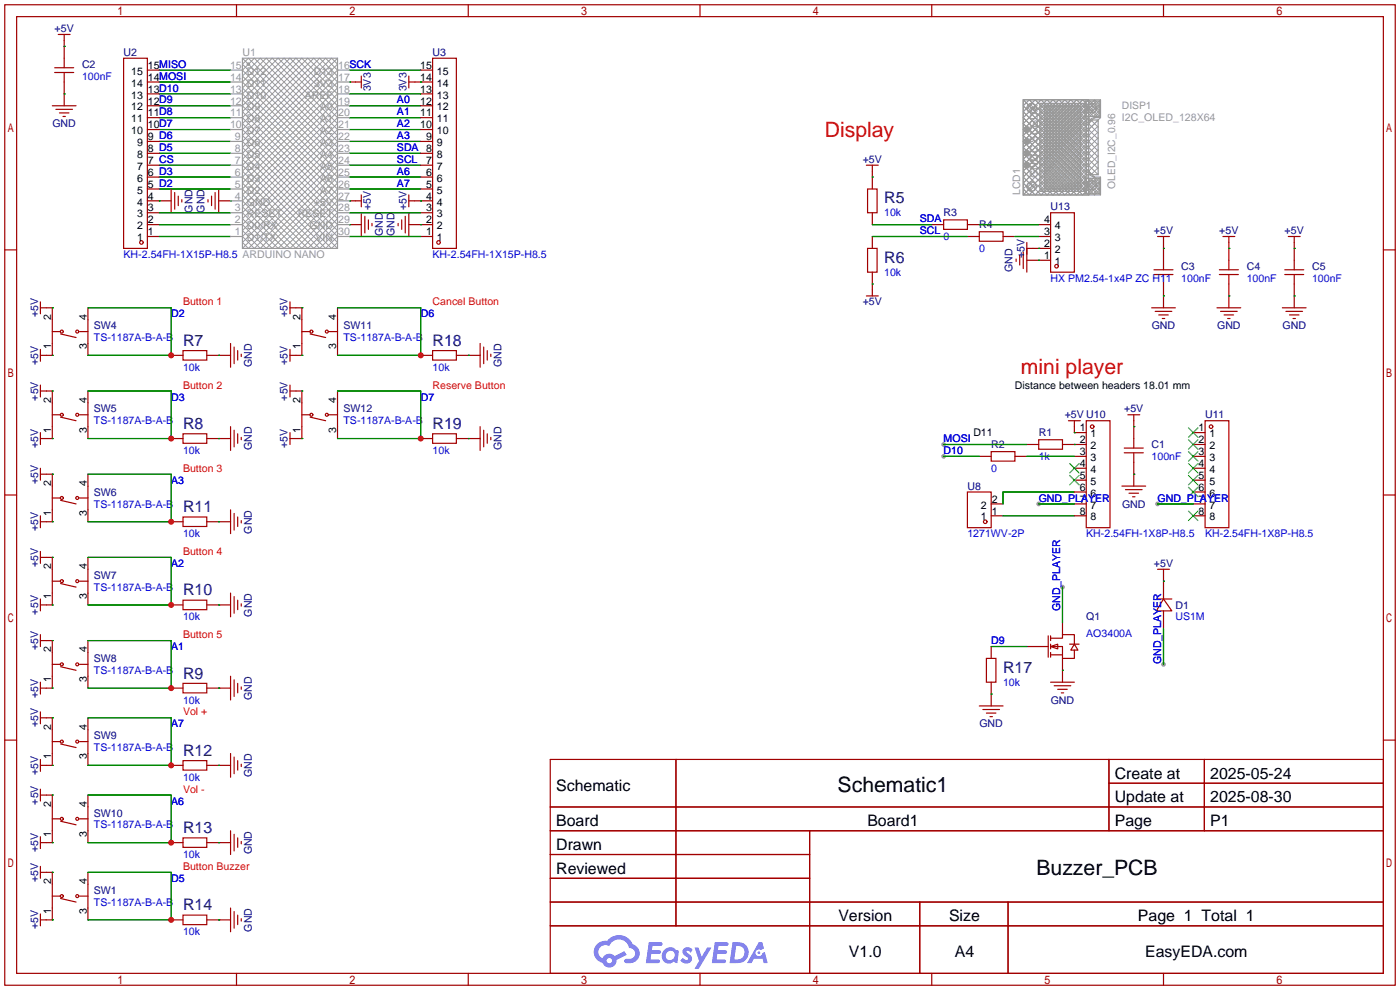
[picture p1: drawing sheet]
<svg xmlns="http://www.w3.org/2000/svg" width="299mm" height="212mm" viewBox="0 0 299 212" stroke-linecap="round" stroke-linejoin="round" font-family="sans-serif">
<g fill="#999">
<circle cx="219.5" cy="30.2" r=".51"/>
<circle cx="219.5" cy="27.7" r=".51"/>
<circle cx="219.5" cy="35.3" r=".51"/>
<circle cx="219.5" cy="32.8" r=".51"/>
<circle cx="201.7" cy="97.5" r=".51"/>
<circle cx="201.7" cy="95" r=".51"/>
<circle cx="227.1" cy="125.5" r=".51"/>
<circle cx="248.7" cy="142" r=".51"/>
<circle cx="247.4" cy="107.7" r=".51"/>
<circle cx="222" cy="107.7" r=".51"/>
</g>
<g fill="none" stroke="#a10000" stroke-width=".25">
<path d="M1 1h297.2v209.6h-297.2zM3.6 3.6h292.1v204.4h-292.1zM50.5 1v2.6M100.1 1v2.6M149.6 1v2.6M199.1 1v2.6M248.7 1v2.6M1 53.4h2.6M295.7 53.4h2.5M1 105.8h2.6M295.7 105.8h2.5M1 158.2h2.6"/>
<path d="M295.7 158.2h2.5M117.6 162.3h178.1v45.7h-178.1zM117.6 172.5h178.1M117.6 177.5h178.1M144.5 162.3v35.6M173 177.5v30.5M237 162.3v15.2M237 167.4h58.7M257.4 162.3v15.2M117.6 182.6h55.4M117.6 192.8h178.1M117.6 187.7h55.4"/>
<path d="M117.6 197.9h178.1M196.6 192.8v15.2M215.4 192.8v15.2M50.5 208v2.6M100.1 208v2.6M149.6 208v2.6M199.1 208v2.6M248.7 208v2.6"/>
</g>
<g fill="#5487ff">
<path d="M146.2 202.7a1.3 1.3 0 0 1 1.8 .3l-.4 .6a.54 .54 0 0 0-.9-.2l.1 .2a1.28 1.28 0 0 1 .8 2 1.53 1.53 0 0 1-2.2-.3l.5-.6 .8 .5a.31 .31 0 0 0 .4-.3 .31 .31 0 0 0-.3-.4 1.12 1.12 0 0 1-.6-1.8z"/>
<path d="M148.5 202.5h.8l.7 2 1.1-2h1l-2.8 4.6h-.9l1-1.7z"/>
<path d="M138.7 201.4h1.6a1.31 1.31 0 0 1 1.3 .2 .4 .4 0 0 1-.4 .5l-1.8 .1-.1 .9h1.7a.4 .4 0 0 1 .3 .4 .4 .4 0 0 1-.4 .4h-1.7l-.2 1.2h1.4a.46 .46 0 0 1 .5 0 .46 .46 0 0 1 .1 .5l-.3 .2h-2.7z"/>
<path d="M152.8 201.4h1.6a1.32 1.32 0 0 1 1.3 .2 .39 .39 0 0 1-.4 .5l-1.7 .1-.2 .9h1.7a.4 .4 0 0 1 .3 .4 .4 .4 0 0 1-.4 .4h-1.7l-.2 1.2h1.4a.46 .46 0 0 1 .5 0 .46 .46 0 0 1 .1 .5l-.3 .2h-2.7z"/>
<path d="M162.2 201.4h.7l.4 1.3-.7 .4a.75 .75 0 0 0-1.1 .3 .75 .75 0 0 0 .5 1 .75 .75 0 0 0 .9-.7l.6-.2 .6 2.3h-.9l-.2-.9h-1.9l-.5 .9h-.9z"/>
<path d="M156.6 201.4l-.7 4.4h1.5a2.27 2.27 0 0 0 2.6-2.2 2.27 2.27 0 0 0-2.7-2.2zM157.3 202.1a1.5 1.5 0 0 1 1.8 1.6 1.5 1.5 0 0 1-1.9 1.4h-.3z"/>
<path d="M142 203a1.6 1.6 0 0 0-.3 2.3 1.6 1.6 0 0 0 2.3 .2l.8 .3 .3-2.4-.2-.3-.4-.1a1.58 1.58 0 0 0-2.5 0zM142.6 203.5a.98 .98 0 0 1 1.6 .4 .98 .98 0 0 1-1.1 1.3 .94 .94 0 0 1-.8-.7 .94 .94 0 0 1 .3-1z"/>
<path d="M127.6 201.8a2.37 2.37 0 0 0 1.2 4 1.54 1.54 0 0 0 1.7 1 1.54 1.54 0 0 0 1.3-1.6l2.1-1.1-.4-.8-2.1 1a1.57 1.57 0 0 0-2.6 .5 1.5 1.5 0 0 1-.7-2.1 1.5 1.5 0 0 1 2.1-.5 2.23 2.23 0 0 1 2.3-1.4 2.23 2.23 0 0 1 2 1.8 1.16 1.16 0 0 1 1.3 1.1 1.16 1.16 0 0 1-1.1 1.2h-.7a.47 .47 0 0 0-.6 .4 .47 .47 0 0 0 .4 .5 2.17 2.17 0 0 0 2.6-.9 2.17 2.17 0 0 0-.4-2.7l-.8-.4a3.2 3.2 0 0 0-5.4-.7l-1.2 .1zM129.7 205.3a.58 .58 0 0 1 1.1 0 .58 .58 0 0 1-1.1 0z"/>
<circle cx="162.2" cy="203.6" r=".28"/>
</g>
<g fill="none" stroke="#a10000" stroke-width=".25">
<path d="M11.7 14.5h4M11.7 15.5h4M12.4 7.4h2.6M13.7 7.4v7.1M13.7 15.5v7.1M26.4 12.4h5.1v40.7h-5.1zM31.5 17.5h2.5M31.5 15h2.5M74.7 17.5h2.5M77.2 16.3v2.5M87.4 17.5h5.1M87.4 16.3v2.5"/>
<path d="M89.9 15h2.6M92.5 12.4h5v40.7h-5zM11.2 22.6h5.1M11.9 23.4h3.6M12.7 24.1h2M13.5 24.9h.5M31.5 22.6h2.5M31.5 35.3h2.5M31.5 37.8h2.5M31.5 32.8h2.5M31.5 30.2h2.5M31.5 27.7h2.5"/>
<path d="M31.5 25.1h2.5M31.5 20.1h2.5M89.9 22.6h2.6M89.9 35.3h2.6M89.9 37.8h2.6M89.9 32.8h2.6M89.9 30.2h2.6M89.9 27.7h2.6M89.9 25.1h2.6M89.9 20.1h2.6M185.2 35.3h2.5M186.4 35.3v5.1"/>
<path d="M31.5 48h2.5M31.5 42.9h5.1M31.5 50.5h2.5M31.5 45.5h2.5M31.5 40.4h2.5M36.6 40.4v5.1M37.3 41.1v3.6M38.1 41.9v2M38.9 42.7v.5M44.4 42.7v.5M45.2 41.9v2M46 41.1v3.6"/>
<path d="M46.7 42.9h2.6M46.7 40.4v5.1M74.7 48h2.5M74.7 42.9h2.5M77.2 41.7v2.5M77.2 45.5v5M78 46.2v3.6M78.7 47v2M79.5 47.8v.5M85.1 47.8v.5M85.9 47v2M86.6 46.2v3.6"/>
<path d="M87.4 48h5.1M87.4 42.9h5.1M87.4 41.7v2.5M87.4 45.5v5M89.9 50.5h2.6M89.9 45.5h2.6M89.9 40.4h2.6M185.4 40.4h2.1v5.1h-2.1zM185.4 53.1h2.1v5.1h-2.1zM186.4 45.5v2.5M186.4 50.5v2.6M186.4 58.2v5"/>
<path d="M199.1 48h2.6M201.7 47h5.1v2h-5.1zM206.8 48h2.5M206.8 50.5h2.5M209.3 49.5h5.1v2.1h-5.1zM214.4 50.5h2.5M217.2 55.4v.5M217.9 54.6v2M218.7 53.8v3.6M219.5 55.6h5M219.5 51.8v6.4M219.5 53.1h5"/>
<path d="M222 48h2.5M222 50.5h2.5M224.5 45.5h5.1v12.7h-5.1zM246.6 57.7h4.1M246.6 58.7h4.1M247.4 50.5h2.5M248.7 50.5v7.2M248.7 58.7v7.1M260.6 57.7h4.1M260.6 58.7h4.1M261.4 50.5h2.5M262.6 50.5v7.2"/>
<path d="M262.6 58.7v7.1M274.6 57.7h4M274.6 58.7h4M275.3 50.5h2.6M276.6 50.5v7.2M276.6 58.7v7.1M8.6 65.8h2.6v10.1h-2.6M8.6 64.5v2.6M8.6 74.7v2.5M11.2 70.9h1.8M13 71.4l3.3 .7M17 70.9h1.8"/>
<path d="M18.8 65.8v10.1M36.6 75.9h2.5M39.1 74.9h5.1v2.1h-5.1zM44.2 75.9h5.1M49.3 73.4v5.1M50 74.2v3.5M50.8 74.9v2.1M51.6 75.7v.5M62 65.8h2.5v10.1h-2.5M62 64.5v2.6M62 74.7v2.5M64.5 70.9h1.8"/>
<path d="M66.3 71.4l3.3 .7M70.4 70.9h1.7M72.1 65.8v10.1M89.9 75.9h2.6M92.5 74.9h5v2.1h-5zM97.5 75.9h5.1M102.6 73.4v5.1M103.4 74.2v3.5M104.1 74.9v2.1M104.9 75.7v.5M185.2 63.2h2.5M246.1 65.8h5.1"/>
<path d="M246.9 66.5h3.5M247.6 67.3h2.1M248.4 68.1h.5M260.1 65.8h5.1M260.9 66.5h3.5M261.6 67.3h2.1M262.4 68.1h.5M274.1 65.8h5M274.8 66.5h3.6M275.6 67.3h2M276.4 68.1h.5M8.6 83.6h2.6v10.1h-2.6"/>
<path d="M8.6 82.3v2.5M8.6 92.5v2.5M11.2 88.6h1.8M13 89.2l3.3 .7M17 88.6h1.8M18.8 83.6v10.1M36.6 93.7h2.5M39.1 92.7h5.1v2h-5.1zM44.2 93.7h5.1M49.3 91.2v5.1M50 91.9v3.6M50.8 92.7v2"/>
<path d="M51.6 93.5v.5M62 83.6h2.5v10.1h-2.5M62 82.3v2.5M62 92.5v2.5M64.5 88.6h1.8M66.3 89.2l3.3 .7M70.4 88.6h1.7M72.1 83.6v10.1M89.9 93.7h2.6M92.5 92.7h5v2h-5zM97.5 93.7h5.1M102.6 91.2v5.1"/>
<path d="M103.4 91.9v3.6M104.1 92.7v2M104.9 93.5v.5M209.3 97.5h2.5M211.8 96.5h5.1v2.1h-5.1zM216.9 97.5h2.6M219.5 95h2.5M222 94h5.1v2h-5.1zM227.1 95h5.1M228.3 89.9h2.6M229.6 89.9v2.6h2.6M229.6 97.5h2.6"/>
<path d="M232.2 89.9h5v22.9h-5zM240.3 95.8h4M240.3 96.8h4M241 88.6h2.6M242.3 88.6v7.2M242.3 96.8v7.1M255 92.5h2.6M255 95h2.6M255 97.5h2.6M257.6 89.9h5v22.9h-5zM8.6 101.3h2.6v10.2h-2.6M8.6 119.1h2.6v10.2h-2.6"/>
<path d="M8.6 100.1v2.5M8.6 110.2v2.6M8.6 117.9v2.5M11.2 106.4h1.8M13 106.9l3.3 .8M17 106.4h1.8M18.8 101.3v10.2M18.8 119.1v10.2M36.6 111.5h2.5M39.1 110.5h5.1v2h-5.1zM44.2 111.5h5.1M49.3 109v5"/>
<path d="M50 109.7v3.6M50.8 110.5v2M51.6 111.3v.5M206.8 105.2h5v7.6h-5zM211.8 110.2h2.6M211.8 107.7h2.6M229.6 110.2h2.6M229.6 107.7h2.6M229.6 100.1h2.6M229.6 102.6h2.6M229.6 105.2h2.6M239.8 103.9h5.1"/>
<path d="M240.5 104.6h3.6M241.3 105.4h2M242.1 106.2h.5M255 110.2h2.6M255 107.7h2.6M255 100.1h2.6M255 102.6h2.6M255 105.2h2.6M8.6 136.9h2.6v10.2h-2.6M8.6 128v2.6M8.6 135.6v2.6M11.2 124.2h1.8"/>
<path d="M13 124.7l3.3 .8M17 124.2h1.8M18.8 136.9v10.2M36.6 129.3h2.5M39.1 128.3h5.1v2h-5.1zM44.2 129.3h5.1M49.3 126.7v5.1M50 127.5v3.6M50.8 128.3v2M51.6 129v.5M211.8 138.2v2.5M219.5 138.2h4.5"/>
<path d="M224 135.9v4.6M224.5 138.2l1.6-.5v1zM224.5 136.4h2.6v-.8h2.5v2.1M224.5 138.2h2.6v2.5h2.5v-1.8M224.5 140h2.6M224.5 135.9v1M224.5 137.7v1M224.5 139.4v1.1M227.1 133.1v2.5M228.6 137.7h2M229.6 137.7l.8 1.2h-1.5zM247.1 128h3.3"/>
<path d="M247.4 121.7h2.5M248.7 128l1.7 2.6h-3.3zM248.7 121.7v6.3M248.7 130.6v3.8M8.6 153.4h2.6v10.2h-2.6M8.6 145.8v2.5M8.6 152.1v2.6M11.2 142h1.8M11.2 158.5h1.8M13 142.5l3.3 .8M13 159l3.3 .8M17 142h1.8"/>
<path d="M17 158.5h1.8M18.8 153.4v10.2M36.6 147.1h2.5M39.1 146.1h5.1v2h-5.1zM44.2 147.1h5.1M49.3 144.5v5.1M50 145.3v3.5M50.8 146.1v2M51.6 146.8v.5M209.3 150.9h5.1M210.1 151.6h3.5M210.8 140.7h2.1v5.1h-2.1z"/>
<path d="M210.8 152.4h2.1M211.6 153.2h.5M211.8 145.8v5.1M224.5 145.8h5.1M225.3 146.6h3.6M226.1 147.3h2M226.8 148.1h.5M227.1 140.7v5.1M8.6 169.9h2.6v10.2h-2.6M8.6 162.3v2.5M8.6 168.7v2.5M8.6 178.8v2.6"/>
<path d="M11.2 175h1.8M13 175.5l3.3 .8M17 175h1.8M18.8 169.9v10.2M36.6 163.6h2.5M39.1 162.6h5.1v2h-5.1zM39.1 179.1h5.1v2h-5.1zM44.2 163.6h5.1M49.3 161v5.1M49.3 177.5v5.1M50 161.8v3.6M50 178.3v3.6"/>
<path d="M50.8 162.6v2M50.8 179.1v2M51.6 163.3v.5M51.6 179.8v.5M8.6 186.4h2.6v10.2h-2.6M8.6 185.2v2.5M8.6 195.3v2.6M11.2 191.5h1.8M13 192l3.3 .8M17 191.5h1.8M18.8 186.4v10.2M36.6 196.6h2.5"/>
<path d="M36.6 180.1h2.5M39.1 195.6h5.1v2h-5.1zM44.2 196.6h5.1M44.2 180.1h5.1M49.3 194.1v5M50 194.8v3.6M50.8 195.6v2M51.6 196.3v.6"/>
<circle cx="30.2" cy="51.8" r=".38"/>
<circle cx="93.7" cy="51.8" r=".38"/>
<circle cx="225.8" cy="56.9" r=".38"/>
<circle cx="13.2" cy="70.9" r=".32"/>
<circle cx="16.5" cy="70.9" r=".32"/>
<circle cx="66.5" cy="70.9" r=".32"/>
<circle cx="69.8" cy="70.9" r=".32"/>
<circle cx="13.2" cy="88.6" r=".32"/>
<circle cx="16.5" cy="88.6" r=".32"/>
<circle cx="66.5" cy="88.6" r=".32"/>
<circle cx="69.8" cy="88.6" r=".32"/>
<circle cx="233.4" cy="91.2" r=".38"/>
<circle cx="258.8" cy="91.2" r=".38"/>
<circle cx="13.2" cy="106.4" r=".32"/>
<circle cx="16.5" cy="106.4" r=".32"/>
<circle cx="210.6" cy="111.5" r=".38"/>
<circle cx="13.2" cy="124.2" r=".32"/>
<circle cx="16.5" cy="124.2" r=".32"/>
<circle cx="13.2" cy="158.5" r=".32"/>
<circle cx="13.2" cy="142" r=".32"/>
<circle cx="16.5" cy="158.5" r=".32"/>
<circle cx="16.5" cy="142" r=".32"/>
<circle cx="13.2" cy="175" r=".32"/>
<circle cx="16.5" cy="175" r=".32"/>
<circle cx="13.2" cy="191.5" r=".32"/>
<circle cx="16.5" cy="191.5" r=".32"/>
</g>
<g fill="none" stroke="#008700" stroke-width=".25">
<path d="M13.7 9.9h.1M34 17.5h15.3M34 15h15.3M74.7 17.5h.1M74.7 15h15.2M89.9 17.5h.1M13.7 20.1h.1M34 37.8h15.3M34 35.3h15.3M34 32.8h15.3M34 30.2h15.3M34 27.7h15.3"/>
<path d="M34 25.1h15.3M34 22.6h15.3M34 20.1h15.3M74.7 37.8h15.2M74.7 35.3h15.2M74.7 32.8h15.2M74.7 30.2h15.2M74.7 27.7h15.2M74.7 25.1h15.2M74.7 22.6h15.2M74.7 20.1h15.2M186.4 37.8h.1"/>
<path d="M34 42.9h.1M34 40.4h15.3M34 48h15.3M34 50.5h15.3M34 45.5h15.3M49.3 42.9h.1M74.7 48h.1M74.7 42.9h.1M74.7 40.4h15.2M74.7 50.5h15.2M74.7 45.5h15.2M89.9 48h.1"/>
<path d="M89.9 42.9h.1M186.4 48h12.7M186.4 50.5h20.4M209.3 48h12.7M216.9 50.5h5.1M222 55.6h.1M222 53.1h.1M248.7 53.1h.1M262.6 53.1h.1M276.6 53.1h.1M11.2 75.9h.1M11.2 65.8h.1"/>
<path d="M18.8 65.8h17.8v10.1h-17.8M46.7 75.9h.1M64.5 65.8h.1M64.5 75.9h.1M72.1 65.8h17.8v10.1h-17.8M100.1 75.9h.1M186.4 60.7h.1M248.7 63.2h.1M262.6 63.2h.1M276.6 63.2h.1M11.2 93.7h.1M11.2 83.6h.1"/>
<path d="M18.8 83.6h17.8v10.1h-17.8M46.7 93.7h.1M64.5 83.6h.1M64.5 93.7h.1M72.1 83.6h17.8v10.1h-17.8M100.1 93.7h.1M201.7 97.5h7.6M201.7 95h17.8M219.5 97.5h10.1M229.6 92.5h.1M229.6 95h.1M242.3 91.2h.1"/>
<path d="M11.2 119.1h.1M11.2 111.5h.1M11.2 101.3h.1M18.8 101.3h17.8v10.2h-17.8M18.8 119.1h17.8v10.2h-17.8M46.7 111.5h.1M214.4 110.2h15.2M222 107.7h7.6M229.6 105.2h-15.2v2.5M242.3 101.3h.1M247.4 107.7h7.6M11.2 136.9h.1"/>
<path d="M11.2 129.3h.1M18.8 136.9h17.8v10.2h-17.8M46.7 129.3h.1M211.8 138.2h7.7M227.1 125.5v7.6M248.7 124.2h.1M248.7 134.4v7.6M11.2 153.4h.1M11.2 147.1h.1M18.8 153.4h17.8v10.2h-17.8M46.7 147.1h.1M211.8 148.3h.1"/>
<path d="M227.1 143.3h.1M11.2 163.6h.1M11.2 169.9h.1M18.8 169.9h17.8v10.2h-17.8M46.7 163.6h.1M11.2 180.1h.1M11.2 186.4h.1M11.2 196.6h.1M18.8 186.4h17.8v10.2h-17.8M46.7 196.6h.1M46.7 180.1h.1"/>
</g>
<g fill="none" stroke="#3c3" stroke-width=".25">
<path d="M228.6 99.1l2 2M230.6 99.1l-2 2M254 91.4l2 2.1M254 94l2 2M254 96.5l2 2.1M254 99.1l2 2M256 91.4l-2 2.1M256 94l-2 2M256 96.5l-2 2.1M256 99.1l-2 2M228.6 101.6l2 2M230.6 101.6l-2 2"/>
<path d="M254 101.6l2 2M254 104.1l2 2.1M254 109.2l2 2.1M256 101.6l-2 2M256 104.1l-2 2.1M256 109.2l-2 2.1"/>
</g>
<g fill="none" stroke="#999" stroke-width=".21">
<path d="M51.8 13.7l20.3 20.3-19 19.1-1.3-1.3 20.3-20.3-19-19.1zM51.8 15l20.3 20.3-17.7 17.8-2.6-2.6 20.3-20.3-17.7-17.8zM51.8 16.3l3.8-3.9 16.5 16.6-20.3 20.3 3.8 3.8 16.5-16.5zM51.8 17.5l20.3 20.3-15.2 15.3-5.1-5.1 20.3-20.3-15.2-15.3zM51.8 12.4l20.3 20.4-20.3 20.3M58.2 12.4l-6.4 6.4 20.3 20.3-13.9 14-6.4-6.4 20.3-20.3zM62 12.4l10.1 10.2-20.3 20.3 10.2 10.2 10.1-10.2-20.3-20.3zM64.5 12.4l-12.7 12.7 20.3 20.4-7.6 7.6-12.7-12.7 20.3-20.3zM68.3 12.4l-16.5 16.6 20.3 20.3-3.8 3.8-16.5-16.5 20.3-20.3zM72.1 12.4l-20.3 20.4 20.3 20.3M51.8 20.1l20.3 20.3-12.7 12.7-7.6-7.6 20.3-20.4-12.7-12.7zM51.8 21.3l20.3 20.4-11.4 11.4-8.9-8.9 20.3-20.3-11.4-11.5z"/>
<path d="M51.8 23.9l20.3 20.3-8.9 8.9-11.4-11.4 20.3-20.4-8.9-8.9zM51.8 26.4l20.3 20.3-6.3 6.4-14-14 20.3-20.3-6.3-6.4zM51.8 27.7l20.3 20.3-5 5.1-15.3-15.3 20.3-20.3-5-5.1zM51.8 30.2l20.3 20.3-2.5 2.6-17.8-17.8 20.3-20.3-2.5-2.6zM51.8 31.5l20.3 20.3-1.2 1.3-19.1-19.1 20.3-20.3-1.2-1.3zM218.7 23.9l2.5-2.6 13.5 13.5M218.7 23.9l14 13.9-3.8 3.9M218.7 21.3l16 16M218.7 23.9l8.5 8.5M219 27.2l.9 .9M219 34.9l.9 .9M219 32.3l.9 .9"/>
<path d="M219 29.8l.9 .9M219.5 22.9l1.2 1.2M219.5 39.7l1.2 1.2M219.9 34.9l-.9 .9M219.9 27.2l-.9 .9M219.9 29.8l-.9 .9M219.9 32.3l-.9 .9M220.1 22.2l1.3 1.3M220.1 39l1.3 1.3M220.7 38.9l-1.2 1.2M220.7 22.1l-1.2 1.2M221.4 39.5l-1.3 1.3"/>
<path d="M221.4 22.7l-1.3 1.3M222.2 39.6l1.3 1.3M222.2 38.4l2.6 2.5M222.2 37.1l3.9 3.8M222.2 35.8l5.1 5.1M222.2 34.5l6.4 6.4M222.2 33.3l7.7 7.6M222.2 32l8.9 8.9M222.2 30.7l10 9.9M222.2 29.5l10 9.9M222.2 28.2l10 9.9M222.2 26.9l10 9.9"/>
<path d="M222.2 25.7l10 9.9M222.2 24.4l10 9.9M222.2 23.1l10 9.9M222.5 22.1l9.7 9.7M223.3 23.9l1.2-1.3 6.4 6.4-7.6 7.6 3.8 3.8 3.8-3.8-7.6-7.6 6.3-6.4 1.3 1.3-7.6 7.6 7.6 7.6-1.3 1.3-6.3-6.4 7.6-7.6-3.8-3.8-3.8 3.8 7.6 7.6-6.4 6.4-1.2-1.3 7.6-7.6zM223.3 22.6l7.6 7.6-7.6 7.6 2.5 2.6 5.1-5.1-7.6-7.6 5-5.1 2.6 2.5-7.6 7.7 7.6 7.6M223.5 22.1l-1.3 1.3M223.8 22.1l8.4 8.4M224.8 22.1l-2.6 2.5M225 22.1l7.2 7.1M226.1 22.1l-3.9 3.8M226.3 22.1l5.9 5.8"/>
<path d="M226.8 39.6l2.1 2.1M227.3 22.1l-5.1 5.1M227.6 22.1l4.6 4.6M228.6 22.1l-6.4 6.3M228.9 22.1l3.3 3.3M229.9 22.1l-7.7 7.6M230.1 22.1l2.1 2M230.9 22.6l-7.6 7.6 7.6 7.6-2.6 2.6-5-5.1 7.6-7.6-5.1-5.1-2.5 2.5 7.6 7.7-7.6 7.6M231.1 22.1l-8.9 8.9M231.4 22.1l.8 .8M231.9 23.6l1.3 1.3M231.9 22.4l2.5 2.5"/>
<path d="M231.9 38.9l2.5 2.5M231.9 38.4l3.3 3.3M232.2 31l2.5 2.5M232.2 22.4l-10 9.9M232.2 23.6l-10 9.9M232.2 24.9l-10 9.9M232.2 26.2l-10 9.9M232.2 27.4l-10 9.9M232.2 28.7l-10 9.9M232.2 30l-10 9.9M232.2 31.2l-9.7 9.7M232.2 32.5l-8.4 8.4"/>
<path d="M232.2 33.8l-7.2 7.1M232.2 35.1l-5.9 5.8M232.2 36.3l-4.6 4.6M232.2 37.6l-3.3 3.3M232.2 38.9l-2.1 2M232.4 21.6l2.5 2.5M232.4 38.1l2.5 2.5M232.7 31.5l-10.2-10.2-3.8 3.8 14 14M233.2 21.6l-1.3 1.3M233.2 38.1l-1.3 1.3M233.2 25.7l1.5 1.5M233.3 37.1l-.3 .3"/>
<path d="M233.3 25.8l-4.4-4.5-10.2 10.2 10.2 10.2M233.7 38.6l-1.3 1.3M233.7 22.1l-1.3 1.2M233.7 21.6l1.2 1.3M233.7 38.1l1.2 1.3M233.9 37.8h-.1M234 25.2l-3.9-3.9-11.4 11.5 8.9 8.9 7.1-7.2M234.4 22.7l-1.4 1.3M234.4 39.2l-1.4 1.4M234.4 25.7l.3 .2M234.4 21.6l-2.5 2.5M234.4 38.1l-2.5 2.5"/>
<path d="M234.7 31l-9.7-9.7-6.3 6.4 14 14 2.5-2.6-16.5-16.5 1.3-1.3 14.7 14.8M234.7 32.3l-10.9-11-5.1 5.1 15.2 15.3 1.3-1.3-2.3-2.3M234.7 29.7l-8.4-8.4-7.6 7.7 12.7 12.7 3.8-3.9M234.7 28.4l-7.1-7.1-8.9 8.9 11.4 11.5 3.8-3.9M234.7 33.3l-8.4 8.4-7.6-7.7 12.7-12.7 3.8 3.8-16.5 16.6M234.7 26.9l-14.7 14.8-1.3-1.3 16.5-16.5-2.5-2.6-14 14 6.3 6.4 9.7-9.7M234.7 28.2l-13.5 13.5-2.5-2.6 16.5-16.5-1.3-1.3-15.2 15.3 5.1 5.1 10.9-11M234.7 29.5l-12.2 12.2M234.7 35.8l-1.5 1.5M234.7 37.1l-.3 .2M234.9 22.4l-2.5 2.5M234.9 23.6l-1.2 1.3"/>
<path d="M234.9 38.9l-2.5 2.5M235.2 21.3l-16.5 16.5 3.8 3.9M221.7 40.9l.8 .8M231.9 40.1l1.3 1.3M232.2 40.1l-.8 .8M234.9 40.1l-1.2 1.3"/>
</g>
<g fill="none" stroke="#999" stroke-width=".25">
<path d="M49.3 17.5h2.5M49.3 15h2.5M51.8 12.4h20.3v40.7h-20.3zM72.1 17.5h2.6M72.1 15h2.6M49.3 37.8h2.5M49.3 35.3h2.5M49.3 32.8h2.5M49.3 30.2h2.5M49.3 27.7h2.5M49.3 25.1h2.5M49.3 22.6h2.5"/>
<path d="M49.3 20.1h2.5M72.1 37.8h2.6M72.1 35.3h2.6M72.1 32.8h2.6M72.1 30.2h2.6M72.1 27.7h2.6M72.1 25.1h2.6M72.1 22.6h2.6M72.1 20.1h2.6M218.7 21.3h14v20.4h-14zM219.5 30.2h.1M219.5 27.7h.1"/>
<path d="M219.5 35.3h.1M219.5 32.8h.1M222.2 22.1h10v18.8h-10zM223.3 22.6h7.6v17.8h-7.6zM231.9 21.6h3v3.3h-3zM231.9 38.1h3v3.3h-3zM232.2 25.7h2.5v11.6h-2.5zM233.9 25.1h1.3v-3.8h-16.5v20.4h16.5v-3.9h-1.3a1.36 1.36 0 0 1-1.2-1.4M234.1 25.1a1.36 1.36 0 0 0-1.4 1.3v10.2M49.3 50.5h2.5M49.3 48h2.5M49.3 45.5h2.5"/>
<path d="M49.3 42.9h2.5M49.3 40.4h2.5M72.1 50.5h2.6M72.1 48h2.6M72.1 45.5h2.6M72.1 42.9h2.6M72.1 40.4h2.6"/>
<circle cx="53.1" cy="13.7" r=".25"/>
<circle cx="219.5" cy="27.7" r=".63"/>
<circle cx="219.5" cy="35.3" r=".63"/>
<circle cx="219.5" cy="32.8" r=".63"/>
<circle cx="219.5" cy="30.2" r=".63"/>
<circle cx="220.5" cy="39.9" r="1.02"/>
<circle cx="220.5" cy="23.1" r="1.02"/>
<circle cx="233.4" cy="39.6" r="1.02"/>
<circle cx="233.4" cy="23.1" r="1.02"/>
</g>
<g fill="#c00">
<circle cx="36.6" cy="163.6" r=".63"/>
<circle cx="36.6" cy="180.1" r=".63"/>
<circle cx="36.6" cy="75.9" r=".63"/>
<circle cx="36.6" cy="93.7" r=".63"/>
<circle cx="36.6" cy="111.5" r=".63"/>
<circle cx="36.6" cy="129.3" r=".63"/>
<circle cx="36.6" cy="147.1" r=".63"/>
<circle cx="36.6" cy="196.6" r=".63"/>
<circle cx="89.9" cy="75.9" r=".63"/>
<circle cx="89.9" cy="93.7" r=".63"/>
</g>
<g font-size="4.5" fill="#f00">
<text x="176.3" y="29.2">Display</text>
<text x="218.2" y="80">mini player</text>
</g>
<g font-size="4.5">
<text x="179" y="169.3">Schematic1</text>
<text x="221.5" y="187.1">Buzzer_PCB</text>
</g>
<g font-size="3.4" fill="#000080">
<text x="189" y="43.4">R5</text>
<text x="189" y="56.1">R6</text>
<text x="39.1" y="73.9">R7</text>
<text x="92.5" y="73.9">R18</text>
<text x="39.1" y="91.7">R8</text>
<text x="92.5" y="91.7">R19</text>
<text x="39.1" y="109.5">R11</text>
<text x="39.1" y="127.3">R10</text>
<text x="214.4" y="143.8">R17</text>
<text x="39.1" y="145">R9</text>
<text x="39.1" y="161.6">R12</text>
<text x="39.1" y="178.1">R13</text>
<text x="39.1" y="194.6">R14</text>
</g>
<g font-size="3.4">
<text x="238.3" y="166.4">Create at</text>
<text x="258.7" y="166.4">2025-05-24</text>
<text x="118.9" y="169">Schematic</text>
<text x="238.3" y="171.5">Update at</text>
<text x="258.7" y="171.5">2025-08-30</text>
<text x="118.9" y="176.6">Board</text>
<text x="185.4" y="176.6">Board1</text>
<text x="238.3" y="176.6">Page</text>
<text x="258.7" y="176.6">P1</text>
<text x="118.9" y="181.7">Drawn</text>
<text x="118.9" y="186.7">Reviewed</text>
<text x="179.2" y="196.9">Version</text>
<text x="202.8" y="196.9">Size</text>
<text x="243.2" y="196.9">Page 1 Total 1</text>
<text x="181.4" y="204.5">V1.0</text>
<text x="204.1" y="204.5">A4</text>
<text x="244.7" y="204.5">EasyEDA.com</text>
</g>
<g font-size="2.3" fill="#000080">
<text x="11.7" y="6.9">+5V</text>
<text x="26.4" y="11.9">U2</text>
<text x="92.5" y="11.9">U3</text>
<text x="17.5" y="14.5">C2</text>
<text x="79.3" y="19.5" transform="rotate(-90 79.3 19.5)">3V3</text>
<text x="86.9" y="19.5" transform="rotate(-90 86.9 19.5)">3V3</text>
<text x="11.2" y="27.2">GND</text>
<text x="184.4" y="34.8">+5V</text>
<text x="41.2" y="45.4" transform="rotate(-90 41.2 45.4)">GND</text>
<text x="43.7" y="45.4" transform="rotate(-90 43.7 45.4)">GND</text>
<text x="79.3" y="45" transform="rotate(-90 79.3 45)">+5V</text>
<text x="86.9" y="45" transform="rotate(-90 86.9 45)">+5V</text>
<text x="201.7" y="46.2">R3</text>
<text x="224.5" y="45">U13</text>
<text x="81.8" y="50.5" transform="rotate(-90 81.8 50.5)">GND</text>
<text x="84.3" y="50.5" transform="rotate(-90 84.3 50.5)">GND</text>
<text x="209.3" y="48.8">R4</text>
<text x="246.6" y="50">+5V</text>
<text x="260.6" y="50">+5V</text>
<text x="274.6" y="50">+5V</text>
<text x="216.4" y="58.1" transform="rotate(-90 216.4 58.1)">GND</text>
<text x="219" y="55.1" transform="rotate(-90 219 55.1)">+5V</text>
<text x="252.5" y="57.7">C3</text>
<text x="266.4" y="57.7">C4</text>
<text x="280.4" y="57.7">C5</text>
<text x="184.4" y="65.3">+5V</text>
<text x="8.1" y="67.8" transform="rotate(-90 8.1 67.8)">+5V</text>
<text x="20.1" y="70.4">SW4</text>
<text x="61.5" y="67.8" transform="rotate(-90 61.5 67.8)">+5V</text>
<text x="73.4" y="70.4">SW11</text>
<text x="246.2" y="70.4">GND</text>
<text x="260.1" y="70.4">GND</text>
<text x="274.1" y="70.4">GND</text>
<text x="8.1" y="78" transform="rotate(-90 8.1 78)">+5V</text>
<text x="61.5" y="78" transform="rotate(-90 61.5 78)">+5V</text>
<text x="53.9" y="78.5" transform="rotate(-90 53.9 78.5)">GND</text>
<text x="107.2" y="78.5" transform="rotate(-90 107.2 78.5)">GND</text>
<text x="8.1" y="85.6" transform="rotate(-90 8.1 85.6)">+5V</text>
<text x="20.1" y="88.1">SW5</text>
<text x="61.5" y="85.6" transform="rotate(-90 61.5 85.6)">+5V</text>
<text x="73.4" y="88.1">SW12</text>
<text x="227.6" y="89.4">+5V U10</text>
<text x="240.3" y="88.1">+5V</text>
<text x="257.6" y="89.4">U11</text>
<text x="8.1" y="95.8" transform="rotate(-90 8.1 95.8)">+5V</text>
<text x="61.5" y="95.8" transform="rotate(-90 61.5 95.8)">+5V</text>
<text x="211.8" y="95.8">R2</text>
<text x="222" y="93.2">R1</text>
<text x="246.1" y="95.8">C1</text>
<text x="53.9" y="96.2" transform="rotate(-90 53.9 96.2)">GND</text>
<text x="107.2" y="96.2" transform="rotate(-90 107.2 96.2)">GND</text>
<text x="8.1" y="103.4" transform="rotate(-90 8.1 103.4)">+5V</text>
<text x="20.1" y="105.9">SW6</text>
<text x="206.8" y="104.7">U8</text>
<text x="8.1" y="113.6" transform="rotate(-90 8.1 113.6)">+5V</text>
<text x="239.8" y="108.5">GND</text>
<text x="53.9" y="114" transform="rotate(-90 53.9 114)">GND</text>
<text x="8.1" y="121.2" transform="rotate(-90 8.1 121.2)">+5V</text>
<text x="20.1" y="123.7">SW7</text>
<text x="246.6" y="121.2">+5V</text>
<text x="8.1" y="131.3" transform="rotate(-90 8.1 131.3)">+5V</text>
<text x="53.9" y="131.8" transform="rotate(-90 53.9 131.8)">GND</text>
<text x="251.2" y="130.1">D1</text>
<text x="232.2" y="132.6">Q1</text>
<text x="8.1" y="139" transform="rotate(-90 8.1 139)">+5V</text>
<text x="20.1" y="141.5">SW8</text>
<text x="8.1" y="149.1" transform="rotate(-90 8.1 149.1)">+5V</text>
<text x="53.9" y="149.6" transform="rotate(-90 53.9 149.6)">GND</text>
<text x="8.1" y="155.5" transform="rotate(-90 8.1 155.5)">+5V</text>
<text x="209.3" y="155.5">GND</text>
<text x="224.6" y="150.4">GND</text>
<text x="20.1" y="158">SW9</text>
<text x="8.1" y="165.6" transform="rotate(-90 8.1 165.6)">+5V</text>
<text x="53.9" y="166.1" transform="rotate(-90 53.9 166.1)">GND</text>
<text x="8.1" y="172" transform="rotate(-90 8.1 172)">+5V</text>
<text x="20.1" y="174.5">SW10</text>
<text x="8.1" y="182.1" transform="rotate(-90 8.1 182.1)">+5V</text>
<text x="53.9" y="182.6" transform="rotate(-90 53.9 182.6)">GND</text>
<text x="8.1" y="188.5" transform="rotate(-90 8.1 188.5)">+5V</text>
<text x="20.1" y="191">SW1</text>
<text x="8.1" y="198.6" transform="rotate(-90 8.1 198.6)">+5V</text>
<text x="53.9" y="199.1" transform="rotate(-90 53.9 199.1)">GND</text>
</g>
<g font-size="2.3" fill="#999">
<text x="51.8" y="11.9">U1</text>
<text x="49.2" y="17.3">14</text>
<text x="49.2" y="14.7">15</text>
<text x="52.8" y="16">D12</text>
<text x="67" y="16">D13</text>
<text x="72.3" y="14.7">16SCK</text>
<text x="72.3" y="17.3">17</text>
<text x="49.2" y="22.3">12</text>
<text x="49.2" y="19.8">13</text>
<text x="52.8" y="23.6">D9</text>
<text x="52.8" y="21.1">D10</text>
<text x="52.8" y="18.5">D11</text>
<text x="65.2" y="21.1">AREF</text>
<text x="67.2" y="18.5">3V3</text>
<text x="68.4" y="23.6">A0</text>
<text x="72.3" y="19.8">18</text>
<text x="72.3" y="22.3">19</text>
<text x="49.2" y="27.4">10</text>
<text x="49.2" y="24.9">11</text>
<text x="50.2" y="30">9</text>
<text x="52.8" y="28.7">D7</text>
<text x="52.8" y="26.1">D8</text>
<text x="68.4" y="26.1">A1</text>
<text x="68.4" y="28.7">A2</text>
<text x="72.3" y="24.9">20</text>
<text x="72.3" y="27.4">21</text>
<text x="72.3" y="30">22</text>
<text x="221.8" y="27.2" transform="rotate(-90 221.8 27.2)">SDA</text>
<text x="239.8" y="25.9">I2C_OLED_128X64</text>
<text x="50.2" y="35">7</text>
<text x="50.2" y="32.5">8</text>
<text x="52.8" y="33.8">D5</text>
<text x="52.8" y="31.2">D6</text>
<text x="68.4" y="31.2">A3</text>
<text x="68.4" y="33.8">A4</text>
<text x="72.3" y="32.5">23</text>
<text x="72.3" y="35">24</text>
<text x="221.8" y="35.9" transform="rotate(-90 221.8 35.9)">VCC SCL</text>
<text x="50.2" y="40.1">5</text>
<text x="50.2" y="37.6">6</text>
<text x="52.8" y="41.4">D2</text>
<text x="52.8" y="38.8">D3</text>
<text x="52.8" y="36.3">D4</text>
<text x="68.4" y="36.3">A5</text>
<text x="68.4" y="38.8">A6</text>
<text x="68.4" y="41.4">A7</text>
<text x="72.3" y="37.6">25</text>
<text x="72.3" y="40.1">26</text>
<text x="221.8" y="38.1" transform="rotate(-90 221.8 38.1)">GND</text>
<text x="50.2" y="47.7">2</text>
<text x="50.2" y="45.2">3</text>
<text x="50.2" y="42.7">4</text>
<text x="52.8" y="46.5">RESET</text>
<text x="52.8" y="43.9">GND</text>
<text x="63.6" y="46.5">RESET</text>
<text x="67.1" y="43.9">+5V</text>
<text x="72.3" y="42.7">27</text>
<text x="72.3" y="45.2">28</text>
<text x="72.3" y="47.7">29</text>
<text x="50.2" y="50.3">1</text>
<text x="52.8" y="51.5">D1/TX</text>
<text x="52.8" y="49">D0/RX</text>
<text x="66.2" y="49">GND</text>
<text x="67.4" y="51.5">VIN</text>
<text x="72.3" y="50.3">30</text>
</g>
<g font-size="2.3" fill="#00f">
<text x="17.5" y="17">100nF</text>
<text x="84.8" y="22.1">A0</text>
<text x="84.8" y="24.6">A1</text>
<text x="84.8" y="27.2">A2</text>
<text x="84.8" y="29.7">A3</text>
<text x="84.8" y="32.3">SDA 8</text>
<text x="84.8" y="34.8">SCL</text>
<text x="84.8" y="37.3">A6</text>
<text x="84.8" y="39.9">A7</text>
<text x="189" y="46.2">10k</text>
<text x="196.6" y="47.5">SDA</text>
<text x="196.6" y="50">SCL</text>
<text x="201.7" y="51.3">0</text>
<text x="209.3" y="53.9">0</text>
<text x="26.4" y="55.1">KH-2.54FH-1X15P-H8.5 ARDUINO NANO</text>
<text x="92.5" y="55.1">KH-2.54FH-1X15P-H8.5</text>
<text x="189" y="58.9">10k</text>
<text x="224.5" y="60.2">HX PM2.54-1x4P ZC H11</text>
<text x="252.5" y="60.2">100nF</text>
<text x="266.4" y="60.2">100nF</text>
<text x="280.4" y="60.2">100nF</text>
<text x="36.6" y="67.8">D2</text>
<text x="89.9" y="67.8">D6</text>
<text x="20.1" y="72.9">TS-1187A-B-A-B</text>
<text x="73.4" y="72.9">TS-1187A-B-A-B</text>
<text x="39.1" y="79.3">10k</text>
<text x="92.5" y="79.3">10k</text>
<text x="36.6" y="85.6">D3</text>
<text x="89.9" y="85.6">D7</text>
<text x="20.1" y="90.7">TS-1187A-B-A-B</text>
<text x="73.4" y="90.7">TS-1187A-B-A-B</text>
<text x="201.7" y="94.5">MOSI</text>
<text x="39.1" y="97">10k</text>
<text x="92.5" y="97">10k</text>
<text x="201.7" y="97">D10</text>
<text x="211.8" y="100.8">0</text>
<text x="222" y="98.3">1k</text>
<text x="246.1" y="98.3">100nF</text>
<text x="36.6" y="103.4">A3</text>
<text x="222" y="107.2">GND_PLAYER</text>
<text x="247.4" y="107.2">GND_PLAYER</text>
<text x="20.1" y="108.5">TS-1187A-B-A-B</text>
<text x="39.1" y="114.8">10k</text>
<text x="206.8" y="114.8">1271WV-2P</text>
<text x="232.2" y="114.8">KH-2.54FH-1X8P-H8.5</text>
<text x="257.6" y="114.8">KH-2.54FH-1X8P-H8.5</text>
<text x="36.6" y="121.2">A2</text>
<text x="20.1" y="126.2">TS-1187A-B-A-B</text>
<text x="226.6" y="130.6" transform="rotate(-90 226.6 130.6)">GND_PLAYER</text>
<text x="39.1" y="132.6">10k</text>
<text x="211.8" y="137.7">D9</text>
<text x="232.2" y="136.2">AO3400A</text>
<text x="251.2" y="132.6">US1M</text>
<text x="36.6" y="138.9">A1</text>
<text x="248.2" y="142" transform="rotate(-90 248.2 142)">GND_PLAYER</text>
<text x="20.1" y="144">TS-1187A-B-A-B</text>
<text x="214.4" y="146.6">10k</text>
<text x="36.6" y="155.5">A7</text>
<text x="39.1" y="150.4">10k</text>
<text x="20.1" y="160.5">TS-1187A-B-A-B</text>
<text x="39.1" y="166.9">10k</text>
<text x="36.6" y="172">A6</text>
<text x="20.1" y="177">TS-1187A-B-A-B</text>
<text x="39.1" y="183.4">10k</text>
<text x="36.6" y="188.5">D5</text>
<text x="20.1" y="193.6">TS-1187A-B-A-B</text>
<text x="39.1" y="199.9">10k</text>
</g>
<g font-size="2.3">
<text x="28" y="16">15</text>
<text x="31.6" y="17.3">14MOSI</text>
<text x="31.6" y="14.7">15MISO</text>
<text x="89.8" y="17.3">14</text>
<text x="89.8" y="14.7">15</text>
<text x="93.4" y="16">15</text>
<text x="28" y="23.6">12</text>
<text x="28" y="21.1">13</text>
<text x="28" y="18.5">14</text>
<text x="31.6" y="22.3">12D9</text>
<text x="31.6" y="19.8">13D10</text>
<text x="89.8" y="22.3">12</text>
<text x="89.8" y="19.8">13</text>
<text x="93.4" y="23.6">12</text>
<text x="93.4" y="21.1">13</text>
<text x="93.4" y="18.5">14</text>
<text x="28" y="28.7">10</text>
<text x="28" y="26.1">11</text>
<text x="31.6" y="30">9 D6</text>
<text x="31.6" y="27.4">10D7</text>
<text x="31.6" y="24.9">11D8</text>
<text x="89.8" y="27.4">10</text>
<text x="89.8" y="24.9">11</text>
<text x="91.1" y="30">9</text>
<text x="93.4" y="28.7">10</text>
<text x="93.4" y="26.1">11</text>
<text x="29.3" y="33.8">8</text>
<text x="29.3" y="31.2">9</text>
<text x="31.6" y="35">7 CS</text>
<text x="31.6" y="32.5">8 D5</text>
<text x="91.1" y="35">7</text>
<text x="93.4" y="33.8">8</text>
<text x="93.4" y="31.2">9</text>
<text x="29.3" y="41.4">5</text>
<text x="29.3" y="38.8">6</text>
<text x="29.3" y="36.3">7</text>
<text x="31.6" y="40.1">5 D2</text>
<text x="31.6" y="37.6">6 D3</text>
<text x="91.1" y="40.1">5</text>
<text x="91.1" y="37.6">6</text>
<text x="93.4" y="41.4">5</text>
<text x="93.4" y="38.8">6</text>
<text x="93.4" y="36.3">7</text>
<text x="29.3" y="46.5">3</text>
<text x="29.3" y="43.9">4</text>
<text x="31.6" y="47.7">2</text>
<text x="31.6" y="45.2">3</text>
<text x="31.6" y="42.7">4</text>
<text x="91.1" y="47.7">2</text>
<text x="91.1" y="45.2">3</text>
<text x="91.1" y="42.7">4</text>
<text x="93.4" y="46.5">3</text>
<text x="93.4" y="43.9">4</text>
<text x="223.1" y="47.7">4</text>
<text x="29.3" y="51.5">1</text>
<text x="29.3" y="49">2</text>
<text x="31.6" y="50.3">1</text>
<text x="91.1" y="50.3">1</text>
<text x="93.4" y="51.5">1</text>
<text x="93.4" y="49">2</text>
<text x="223.1" y="52.8">2</text>
<text x="223.1" y="50.3">3</text>
<text x="225.5" y="51.5">3</text>
<text x="225.5" y="49">4</text>
<text x="223.1" y="55.4">1</text>
<text x="225.5" y="56.6">1</text>
<text x="225.5" y="54.1">2</text>
<text x="10.9" y="68.3" transform="rotate(-90 10.9 68.3)">2</text>
<text x="18.5" y="68.3" transform="rotate(-90 18.5 68.3)">4</text>
<text x="64.2" y="68.3" transform="rotate(-90 64.2 68.3)">2</text>
<text x="71.9" y="68.3" transform="rotate(-90 71.9 68.3)">4</text>
<text x="10.9" y="74.7" transform="rotate(-90 10.9 74.7)">1</text>
<text x="18.5" y="74.7" transform="rotate(-90 18.5 74.7)">3</text>
<text x="64.2" y="74.7" transform="rotate(-90 64.2 74.7)">1</text>
<text x="71.9" y="74.7" transform="rotate(-90 71.9 74.7)">3</text>
<text x="216.9" y="83.1">Distance between headers 18.01 mm</text>
<text x="10.9" y="86.1" transform="rotate(-90 10.9 86.1)">2</text>
<text x="18.5" y="86.1" transform="rotate(-90 18.5 86.1)">4</text>
<text x="64.2" y="86.1" transform="rotate(-90 64.2 86.1)">2</text>
<text x="71.9" y="86.1" transform="rotate(-90 71.9 86.1)">4</text>
<text x="10.9" y="92.4" transform="rotate(-90 10.9 92.4)">1</text>
<text x="18.5" y="92.4" transform="rotate(-90 18.5 92.4)">3</text>
<text x="64.2" y="92.4" transform="rotate(-90 64.2 92.4)">1</text>
<text x="71.9" y="92.4" transform="rotate(-90 71.9 92.4)">3</text>
<text x="208" y="93.2">D11</text>
<text x="230.8" y="92.2">1</text>
<text x="230.8" y="94.7">2</text>
<text x="233.1" y="93.5">1</text>
<text x="233.1" y="96">2</text>
<text x="256.2" y="92.2">1</text>
<text x="256.2" y="94.7">2</text>
<text x="258.5" y="93.5">1</text>
<text x="258.5" y="96">2</text>
<text x="230.8" y="97.3">3</text>
<text x="230.8" y="99.8">4</text>
<text x="233.1" y="98.5">3</text>
<text x="233.1" y="101.1">4</text>
<text x="256.2" y="97.3">3</text>
<text x="256.2" y="99.8">4</text>
<text x="258.5" y="98.5">3</text>
<text x="258.5" y="101.1">4</text>
<text x="10.9" y="103.9" transform="rotate(-90 10.9 103.9)">2</text>
<text x="18.5" y="103.9" transform="rotate(-90 18.5 103.9)">4</text>
<text x="212" y="107.4">2</text>
<text x="230.8" y="102.3">5</text>
<text x="230.8" y="104.9">6</text>
<text x="230.8" y="107.4">7</text>
<text x="233.1" y="103.6">5</text>
<text x="233.1" y="106.2">6</text>
<text x="256.2" y="102.3">5</text>
<text x="256.2" y="104.9">6</text>
<text x="256.2" y="107.4">7</text>
<text x="258.5" y="103.6">5</text>
<text x="258.5" y="106.2">6</text>
<text x="10.9" y="110.2" transform="rotate(-90 10.9 110.2)">1</text>
<text x="18.5" y="110.2" transform="rotate(-90 18.5 110.2)">3</text>
<text x="209.6" y="111.2">1</text>
<text x="209.6" y="108.7">2</text>
<text x="212" y="110">1</text>
<text x="230.8" y="110">8</text>
<text x="233.1" y="108.7">7</text>
<text x="233.1" y="111.2">8</text>
<text x="256.2" y="110">8</text>
<text x="258.5" y="108.7">7</text>
<text x="258.5" y="111.2">8</text>
<text x="10.9" y="121.7" transform="rotate(-90 10.9 121.7)">2</text>
<text x="18.5" y="121.7" transform="rotate(-90 18.5 121.7)">4</text>
<text x="10.9" y="128" transform="rotate(-90 10.9 128)">1</text>
<text x="18.5" y="128" transform="rotate(-90 18.5 128)">3</text>
<text x="10.9" y="139.4" transform="rotate(-90 10.9 139.4)">2</text>
<text x="18.5" y="139.4" transform="rotate(-90 18.5 139.4)">4</text>
<text x="10.9" y="145.8" transform="rotate(-90 10.9 145.8)">1</text>
<text x="18.5" y="145.8" transform="rotate(-90 18.5 145.8)">3</text>
<text x="10.9" y="156" transform="rotate(-90 10.9 156)">2</text>
<text x="18.5" y="156" transform="rotate(-90 18.5 156)">4</text>
<text x="10.9" y="162.3" transform="rotate(-90 10.9 162.3)">1</text>
<text x="18.5" y="162.3" transform="rotate(-90 18.5 162.3)">3</text>
<text x="10.9" y="172.5" transform="rotate(-90 10.9 172.5)">2</text>
<text x="18.5" y="172.5" transform="rotate(-90 18.5 172.5)">4</text>
<text x="10.9" y="178.8" transform="rotate(-90 10.9 178.8)">1</text>
<text x="18.5" y="178.8" transform="rotate(-90 18.5 178.8)">3</text>
<text x="10.9" y="189" transform="rotate(-90 10.9 189)">2</text>
<text x="18.5" y="189" transform="rotate(-90 18.5 189)">4</text>
<text x="10.9" y="195.3" transform="rotate(-90 10.9 195.3)">1</text>
<text x="18.5" y="195.3" transform="rotate(-90 18.5 195.3)">3</text>
</g>
<g font-size="2.3" fill="#f00">
<text x="39.1" y="65.3">Button 1</text>
<text x="92.5" y="65.3">Cancel Button</text>
<text x="39.1" y="83.1">Button 2</text>
<text x="92.5" y="83.1">Reserve Button</text>
<text x="39.1" y="100.8">Button 3</text>
<text x="39.1" y="118.6">Button 4</text>
<text x="39.1" y="136.4">Button 5</text>
<text x="39.1" y="152.9">Vol +</text>
<text x="39.1" y="169.4">Vol -</text>
<text x="39.1" y="185.9">Button Buzzer</text>
</g>
<g font-size="2.2" fill="#999">
<text x="239.8" y="23.4">DISP1</text>
<text x="218" y="41.7" transform="rotate(-90 218 41.7)">LCD1</text>
<text x="238.4" y="40.4" transform="rotate(-90 238.4 40.4)">OLED_I2C_0.96</text>
</g>
</svg>
